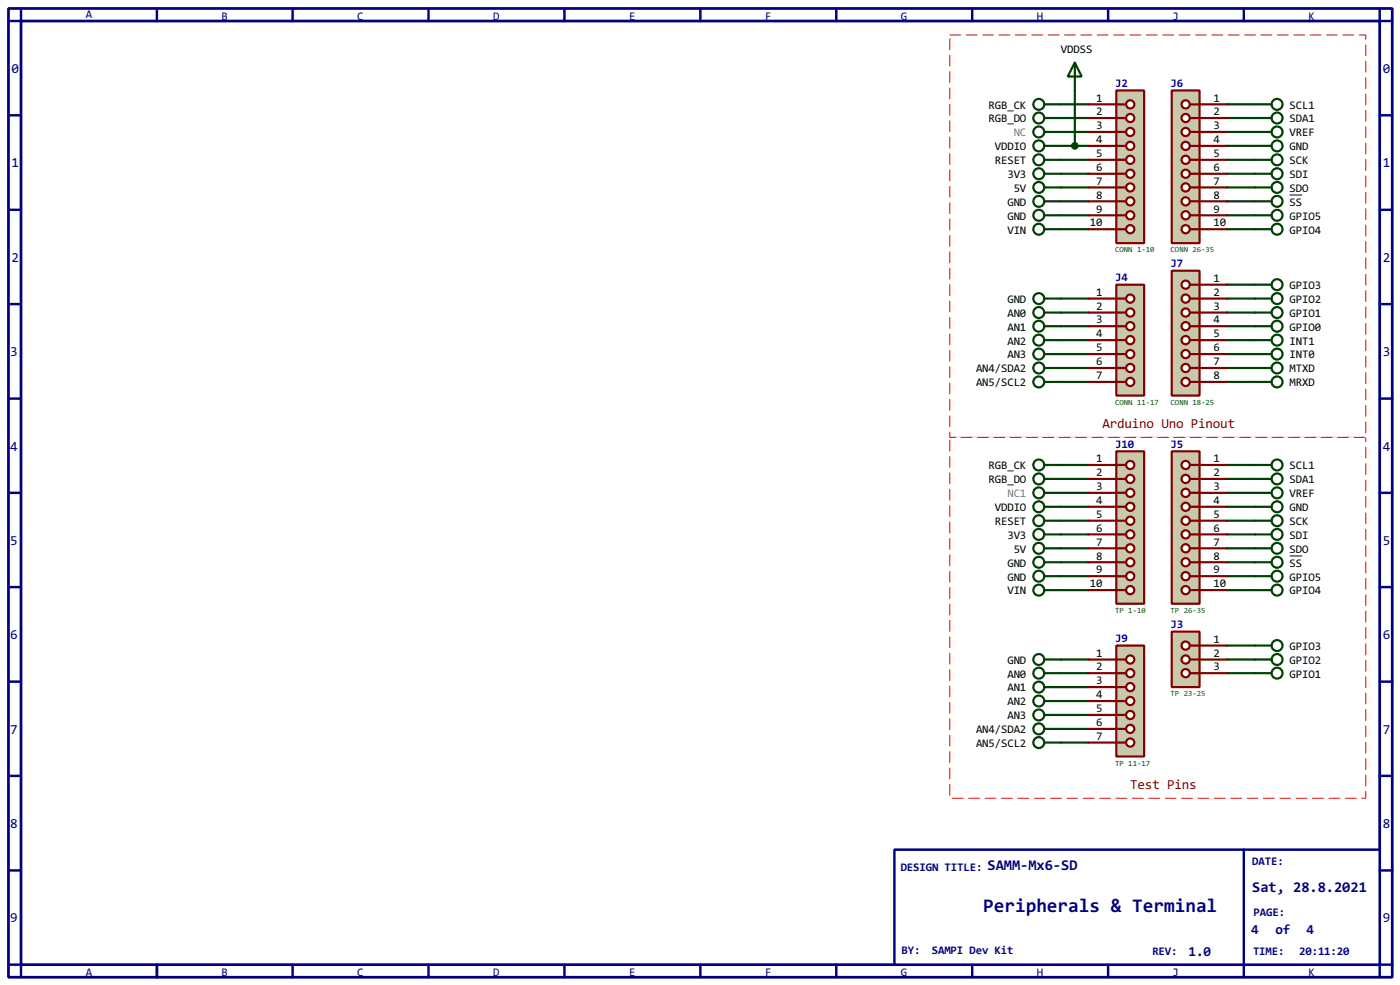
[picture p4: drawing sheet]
<svg xmlns="http://www.w3.org/2000/svg" width="256mm" height="180mm" viewBox="0 0 256 180" stroke-linecap="round" stroke-linejoin="round" font-family="sans-serif">
<path d="M1.6 1.6h253.5v177.3h-253.5zM3.9 3.9h248.9v172.7h-248.9z" fill="none" stroke="#000080" stroke-width=".5"/>
<path d="M3.9 1.6v2.3h-2.3M28.8 1.6v2.3" fill="none" stroke="#000080" stroke-width=".45"/>
<path d="M163.9 155.5h88.9v21.1h-88.9z" fill="#fff" stroke="#000080" stroke-width=".45"/>
<g fill="none" stroke="#000080" stroke-width=".45">
<path d="M53.6 1.6v2.3M78.5 1.6v2.3M103.4 1.6v2.3M128.3 1.6v2.3M153.2 1.6v2.3M178.1 1.6v2.3M203 1.6v2.3M227.9 1.6v2.3M252.8 1.6v2.3h2.3M1.6 21.1h2.3M1.6 38.4h2.3M252.8 21.1h2.3"/>
<path d="M252.8 38.4h2.3M1.6 55.7h2.3M252.8 55.7h2.3M1.6 73h2.3M252.8 73h2.3M1.6 90.2h2.3M252.8 90.2h2.3M1.6 107.5h2.3M252.8 107.5h2.3M1.6 124.8h2.3M252.8 124.8h2.3M1.6 142h2.3"/>
<path d="M1.6 159.3h2.3M227.9 155.5v23.4M252.8 142h2.3M252.8 159.3h2.3M1.6 176.6h2.3v2.3M28.8 176.6v2.3M53.6 176.6v2.3M78.5 176.6v2.3M103.4 176.6v2.3M128.3 176.6v2.3M153.2 176.6v2.3M178.1 176.6v2.3"/>
<path d="M203 176.6v2.3M255.1 176.6h-2.3v2.3"/>
</g>
<g fill="none" stroke="#004000" stroke-width=".4">
<path d="M194.4 19.1h5M196.9 16.6v10.1M224.8 19.1h8.2M191.3 29.3h8.1M191.3 31.8h8.1M191.3 34.3h8.1M191.3 36.9h8.1M191.3 39.4h8.1M194.4 21.6h5M194.4 24.2h5M194.4 26.7h5M224.8 21.6h8.2"/>
<path d="M224.8 24.2h8.2M224.8 26.7h8.2M224.8 29.3h8.2M224.8 31.8h8.2M224.8 34.3h8.2M224.8 36.9h8.2M224.8 39.4h8.2M191.3 42h8.1M194.4 54.7h5M194.4 57.2h5M194.4 59.7h5M224.8 52.1h8.2"/>
<path d="M224.8 54.7h8.2M224.8 57.2h8.2M224.8 59.7h8.2M224.8 42h8.2M194.4 62.3h5M194.4 64.8h5M194.4 67.4h5M194.4 69.9h5M224.8 62.3h8.2M224.8 64.8h8.2M224.8 67.4h8.2M224.8 69.9h8.2"/>
<path d="M194.4 85.1h5M194.4 87.7h5M194.4 90.2h5M194.4 92.8h5M194.4 95.3h5M194.4 97.8h5M224.8 85.1h5.1M224.8 87.7h5.1M224.8 90.2h5.1M224.8 92.8h5.1M224.8 95.3h5.1M224.8 97.8h5.1"/>
<path d="M194.4 100.4h5M194.4 102.9h5M194.4 105.5h5M194.4 108h5M224.8 100.4h5.1M224.8 102.9h5.1M224.8 105.5h5.1M224.8 108h5.1M224.8 118.2h5.1M194.4 120.7h5M194.4 123.2h5M194.4 125.8h5"/>
<path d="M194.4 128.3h5M194.4 130.9h5M194.4 133.4h5M194.4 135.9h5M224.8 120.7h5.1M224.8 123.2h5.1"/>
<circle cx="233.9" cy="19.1" r="1"/>
<circle cx="190.3" cy="29.3" r="1"/>
<circle cx="190.3" cy="31.8" r="1"/>
<circle cx="190.3" cy="36.9" r="1"/>
<circle cx="190.3" cy="34.3" r="1"/>
<circle cx="190.3" cy="39.4" r="1"/>
<circle cx="233.9" cy="29.3" r="1"/>
<circle cx="233.9" cy="31.8" r="1"/>
<circle cx="233.9" cy="26.7" r="1"/>
<circle cx="233.9" cy="39.4" r="1"/>
<circle cx="233.9" cy="34.3" r="1"/>
<circle cx="233.9" cy="36.9" r="1"/>
<circle cx="233.9" cy="21.6" r="1"/>
<circle cx="233.9" cy="24.2" r="1"/>
<circle cx="190.3" cy="42" r="1"/>
<circle cx="233.9" cy="42" r="1"/>
<circle cx="233.9" cy="54.7" r="1"/>
<circle cx="233.9" cy="57.2" r="1"/>
<circle cx="233.9" cy="59.7" r="1"/>
<circle cx="233.9" cy="52.1" r="1"/>
<circle cx="233.9" cy="62.3" r="1"/>
<circle cx="233.9" cy="67.4" r="1"/>
<circle cx="233.9" cy="64.8" r="1"/>
<circle cx="233.9" cy="69.9" r="1"/>
</g>
<path d="M236.3 35.7h2.3" fill="none" stroke="#000" stroke-width=".18"/>
<path d="M214.7 49.6h5.1v22.8h-5.1z" fill="#c8c8aa" stroke="#800000" stroke-width=".4"/>
<path d="M218 52.1h1.8" fill="none" stroke="#800000" stroke-width=".4"/>
<circle cx="217.2" cy="52.1" r=".75" fill="#feffff" stroke="#800000" stroke-width=".4"/>
<path d="M218 54.7h1.8" fill="none" stroke="#800000" stroke-width=".4"/>
<circle cx="217.2" cy="54.7" r=".75" fill="#feffff" stroke="#800000" stroke-width=".4"/>
<path d="M218 57.2h1.8" fill="none" stroke="#800000" stroke-width=".4"/>
<circle cx="217.2" cy="57.2" r=".75" fill="#feffff" stroke="#800000" stroke-width=".4"/>
<path d="M218 59.7h1.8" fill="none" stroke="#800000" stroke-width=".4"/>
<circle cx="217.2" cy="59.7" r=".75" fill="#feffff" stroke="#800000" stroke-width=".4"/>
<path d="M218 62.3h1.8" fill="none" stroke="#800000" stroke-width=".4"/>
<circle cx="217.2" cy="62.3" r=".75" fill="#feffff" stroke="#800000" stroke-width=".4"/>
<path d="M218 64.8h1.8" fill="none" stroke="#800000" stroke-width=".4"/>
<circle cx="217.2" cy="64.8" r=".75" fill="#feffff" stroke="#800000" stroke-width=".4"/>
<path d="M218 67.4h1.8" fill="none" stroke="#800000" stroke-width=".4"/>
<circle cx="217.2" cy="67.4" r=".75" fill="#feffff" stroke="#800000" stroke-width=".4"/>
<path d="M218 69.9h1.8" fill="none" stroke="#800000" stroke-width=".4"/>
<circle cx="217.2" cy="69.9" r=".75" fill="#feffff" stroke="#800000" stroke-width=".4"/>
<path d="M219.8 52.1h5M219.8 54.7h5M219.8 57.2h5M219.8 59.7h5M219.8 62.3h5M219.8 64.8h5M219.8 67.4h5M219.8 69.9h5" fill="none" stroke="#800000" stroke-width=".4"/>
<path d="M214.7 16.6h5.1v27.9h-5.1z" fill="#c8c8aa" stroke="#800000" stroke-width=".4"/>
<path d="M218 19.1h1.8" fill="none" stroke="#800000" stroke-width=".4"/>
<circle cx="217.2" cy="19.1" r=".75" fill="#feffff" stroke="#800000" stroke-width=".4"/>
<path d="M218 21.6h1.8" fill="none" stroke="#800000" stroke-width=".4"/>
<circle cx="217.2" cy="21.6" r=".75" fill="#feffff" stroke="#800000" stroke-width=".4"/>
<path d="M218 24.2h1.8" fill="none" stroke="#800000" stroke-width=".4"/>
<circle cx="217.2" cy="24.2" r=".75" fill="#feffff" stroke="#800000" stroke-width=".4"/>
<path d="M218 26.7h1.8" fill="none" stroke="#800000" stroke-width=".4"/>
<circle cx="217.2" cy="26.7" r=".75" fill="#feffff" stroke="#800000" stroke-width=".4"/>
<path d="M218 29.3h1.8" fill="none" stroke="#800000" stroke-width=".4"/>
<circle cx="217.2" cy="29.3" r=".75" fill="#feffff" stroke="#800000" stroke-width=".4"/>
<path d="M218 31.8h1.8" fill="none" stroke="#800000" stroke-width=".4"/>
<circle cx="217.2" cy="31.8" r=".75" fill="#feffff" stroke="#800000" stroke-width=".4"/>
<path d="M218 34.3h1.8" fill="none" stroke="#800000" stroke-width=".4"/>
<circle cx="217.2" cy="34.3" r=".75" fill="#feffff" stroke="#800000" stroke-width=".4"/>
<path d="M218 36.9h1.8" fill="none" stroke="#800000" stroke-width=".4"/>
<circle cx="217.2" cy="36.9" r=".75" fill="#feffff" stroke="#800000" stroke-width=".4"/>
<path d="M218 39.4h1.8" fill="none" stroke="#800000" stroke-width=".4"/>
<circle cx="217.2" cy="39.4" r=".75" fill="#feffff" stroke="#800000" stroke-width=".4"/>
<path d="M218 42h1.8" fill="none" stroke="#800000" stroke-width=".4"/>
<circle cx="217.2" cy="42" r=".75" fill="#feffff" stroke="#800000" stroke-width=".4"/>
<path d="M219.8 19.1h5M219.8 21.6h5M219.8 24.2h5M219.8 26.7h5M219.8 29.3h5M219.8 31.8h5M219.8 34.3h5M219.8 36.9h5M219.8 39.4h5M219.8 42h5" fill="none" stroke="#800000" stroke-width=".4"/>
<g fill="none" stroke="#004000" stroke-width=".4">
<path d="M191.3 19.1h3.1M191.3 24.2h3.1M191.3 21.6h3.1M191.3 26.7h3.1M191.3 57.2h3.1M191.3 59.7h3.1M191.3 54.7h3.1M191.3 62.3h3.1M191.3 64.8h3.1M191.3 67.4h3.1M191.3 69.9h3.1"/>
<circle cx="190.3" cy="19.1" r="1"/>
<circle cx="190.3" cy="26.7" r="1"/>
<circle cx="190.3" cy="21.6" r="1"/>
<circle cx="190.3" cy="24.2" r="1"/>
<circle cx="190.3" cy="54.7" r="1"/>
<circle cx="190.3" cy="57.2" r="1"/>
<circle cx="190.3" cy="59.7" r="1"/>
<circle cx="190.3" cy="67.4" r="1"/>
<circle cx="190.3" cy="62.3" r="1"/>
<circle cx="190.3" cy="64.8" r="1"/>
<circle cx="190.3" cy="69.9" r="1"/>
</g>
<path d="M204.5 52.1h5.1v20.3h-5.1z" fill="#c8c8aa" stroke="#800000" stroke-width=".4"/>
<path d="M204.5 54.7h1.8" fill="none" stroke="#800000" stroke-width=".4"/>
<circle cx="207" cy="54.7" r=".75" fill="#feffff" stroke="#800000" stroke-width=".4"/>
<path d="M204.5 57.2h1.8" fill="none" stroke="#800000" stroke-width=".4"/>
<circle cx="207" cy="57.2" r=".75" fill="#feffff" stroke="#800000" stroke-width=".4"/>
<path d="M204.5 59.7h1.8" fill="none" stroke="#800000" stroke-width=".4"/>
<circle cx="207" cy="59.7" r=".75" fill="#feffff" stroke="#800000" stroke-width=".4"/>
<path d="M204.5 62.3h1.8" fill="none" stroke="#800000" stroke-width=".4"/>
<circle cx="207" cy="62.3" r=".75" fill="#feffff" stroke="#800000" stroke-width=".4"/>
<path d="M204.5 64.8h1.8" fill="none" stroke="#800000" stroke-width=".4"/>
<circle cx="207" cy="64.8" r=".75" fill="#feffff" stroke="#800000" stroke-width=".4"/>
<path d="M204.5 67.4h1.8" fill="none" stroke="#800000" stroke-width=".4"/>
<circle cx="207" cy="67.4" r=".75" fill="#feffff" stroke="#800000" stroke-width=".4"/>
<path d="M204.5 69.9h1.8" fill="none" stroke="#800000" stroke-width=".4"/>
<circle cx="207" cy="69.9" r=".75" fill="#feffff" stroke="#800000" stroke-width=".4"/>
<path d="M199.4 54.7h5.1M199.4 57.2h5.1M199.4 59.7h5.1M199.4 62.3h5.1M199.4 64.8h5.1M199.4 67.4h5.1M199.4 69.9h5.1" fill="none" stroke="#800000" stroke-width=".4"/>
<path d="M204.5 16.6h5.1v27.9h-5.1z" fill="#c8c8aa" stroke="#800000" stroke-width=".4"/>
<path d="M204.5 19.1h1.8" fill="none" stroke="#800000" stroke-width=".4"/>
<circle cx="207" cy="19.1" r=".75" fill="#feffff" stroke="#800000" stroke-width=".4"/>
<path d="M204.5 21.6h1.8" fill="none" stroke="#800000" stroke-width=".4"/>
<circle cx="207" cy="21.6" r=".75" fill="#feffff" stroke="#800000" stroke-width=".4"/>
<path d="M204.5 24.2h1.8" fill="none" stroke="#800000" stroke-width=".4"/>
<circle cx="207" cy="24.2" r=".75" fill="#feffff" stroke="#800000" stroke-width=".4"/>
<path d="M204.5 26.7h1.8" fill="none" stroke="#800000" stroke-width=".4"/>
<circle cx="207" cy="26.7" r=".75" fill="#feffff" stroke="#800000" stroke-width=".4"/>
<path d="M204.5 29.3h1.8" fill="none" stroke="#800000" stroke-width=".4"/>
<circle cx="207" cy="29.3" r=".75" fill="#feffff" stroke="#800000" stroke-width=".4"/>
<path d="M204.5 31.8h1.8" fill="none" stroke="#800000" stroke-width=".4"/>
<circle cx="207" cy="31.8" r=".75" fill="#feffff" stroke="#800000" stroke-width=".4"/>
<path d="M204.5 34.3h1.8" fill="none" stroke="#800000" stroke-width=".4"/>
<circle cx="207" cy="34.3" r=".75" fill="#feffff" stroke="#800000" stroke-width=".4"/>
<path d="M204.5 36.9h1.8" fill="none" stroke="#800000" stroke-width=".4"/>
<circle cx="207" cy="36.9" r=".75" fill="#feffff" stroke="#800000" stroke-width=".4"/>
<path d="M204.5 39.4h1.8" fill="none" stroke="#800000" stroke-width=".4"/>
<circle cx="207" cy="39.4" r=".75" fill="#feffff" stroke="#800000" stroke-width=".4"/>
<path d="M204.5 42h1.8" fill="none" stroke="#800000" stroke-width=".4"/>
<circle cx="207" cy="42" r=".75" fill="#feffff" stroke="#800000" stroke-width=".4"/>
<path d="M199.4 19.1h5.1M199.4 21.6h5.1M199.4 24.2h5.1M199.4 26.7h5.1M199.4 29.3h5.1M199.4 31.8h5.1M199.4 34.3h5.1M199.4 36.9h5.1M199.4 39.4h5.1M199.4 42h5.1" fill="none" stroke="#800000" stroke-width=".4"/>
<g fill="none" stroke="#004000" stroke-width=".4">
<path d="M191.3 95.3h3.1M191.3 97.8h3.1M229.9 95.3h3.1M229.9 97.8h3.1M229.9 87.7h3.1M229.9 85.1h3.1M229.9 90.2h3.1M229.9 92.8h3.1M191.3 100.4h3.1M191.3 102.9h3.1M191.3 105.5h3.1M191.3 108h3.1"/>
<path d="M229.9 100.4h3.1M229.9 102.9h3.1"/>
<circle cx="190.3" cy="97.8" r="1"/>
<circle cx="190.3" cy="95.3" r="1"/>
<circle cx="233.9" cy="85.1" r="1"/>
<circle cx="233.9" cy="95.3" r="1"/>
<circle cx="233.9" cy="92.8" r="1"/>
<circle cx="233.9" cy="87.7" r="1"/>
<circle cx="233.9" cy="90.2" r="1"/>
<circle cx="233.9" cy="97.8" r="1"/>
<circle cx="190.3" cy="102.9" r="1"/>
<circle cx="190.3" cy="108" r="1"/>
<circle cx="190.3" cy="100.4" r="1"/>
<circle cx="190.3" cy="105.5" r="1"/>
<circle cx="233.9" cy="100.4" r="1"/>
<circle cx="233.9" cy="102.9" r="1"/>
</g>
<path d="M236.3 101.8h2.3" fill="none" stroke="#000" stroke-width=".18"/>
<path d="M214.7 82.6h5.1v27.9h-5.1z" fill="#c8c8aa" stroke="#800000" stroke-width=".4"/>
<path d="M218 85.1h1.8" fill="none" stroke="#800000" stroke-width=".4"/>
<circle cx="217.2" cy="85.1" r=".75" fill="#feffff" stroke="#800000" stroke-width=".4"/>
<path d="M218 87.7h1.8" fill="none" stroke="#800000" stroke-width=".4"/>
<circle cx="217.2" cy="87.7" r=".75" fill="#feffff" stroke="#800000" stroke-width=".4"/>
<path d="M218 90.2h1.8" fill="none" stroke="#800000" stroke-width=".4"/>
<circle cx="217.2" cy="90.2" r=".75" fill="#feffff" stroke="#800000" stroke-width=".4"/>
<path d="M218 92.8h1.8" fill="none" stroke="#800000" stroke-width=".4"/>
<circle cx="217.2" cy="92.8" r=".75" fill="#feffff" stroke="#800000" stroke-width=".4"/>
<path d="M218 95.3h1.8" fill="none" stroke="#800000" stroke-width=".4"/>
<circle cx="217.2" cy="95.3" r=".75" fill="#feffff" stroke="#800000" stroke-width=".4"/>
<path d="M218 97.8h1.8" fill="none" stroke="#800000" stroke-width=".4"/>
<circle cx="217.2" cy="97.8" r=".75" fill="#feffff" stroke="#800000" stroke-width=".4"/>
<path d="M218 100.4h1.8" fill="none" stroke="#800000" stroke-width=".4"/>
<circle cx="217.2" cy="100.4" r=".75" fill="#feffff" stroke="#800000" stroke-width=".4"/>
<path d="M218 102.9h1.8" fill="none" stroke="#800000" stroke-width=".4"/>
<circle cx="217.2" cy="102.9" r=".75" fill="#feffff" stroke="#800000" stroke-width=".4"/>
<path d="M218 105.5h1.8" fill="none" stroke="#800000" stroke-width=".4"/>
<circle cx="217.2" cy="105.5" r=".75" fill="#feffff" stroke="#800000" stroke-width=".4"/>
<path d="M218 108h1.8" fill="none" stroke="#800000" stroke-width=".4"/>
<circle cx="217.2" cy="108" r=".75" fill="#feffff" stroke="#800000" stroke-width=".4"/>
<path d="M219.8 85.1h5M219.8 87.7h5M219.8 90.2h5M219.8 92.8h5M219.8 95.3h5M219.8 97.8h5M219.8 100.4h5M219.8 102.9h5M219.8 105.5h5M219.8 108h5" fill="none" stroke="#800000" stroke-width=".4"/>
<g fill="none" stroke="#004000" stroke-width=".4">
<path d="M191.3 90.2h3.1M191.3 87.7h3.1M191.3 85.1h3.1M191.3 92.8h3.1M191.3 123.2h3.1M191.3 125.8h3.1M191.3 128.3h3.1M191.3 130.9h3.1M191.3 133.4h3.1M191.3 135.9h3.1M191.3 120.7h3.1"/>
<circle cx="190.3" cy="90.2" r="1"/>
<circle cx="190.3" cy="85.1" r="1"/>
<circle cx="190.3" cy="87.7" r="1"/>
<circle cx="190.3" cy="92.8" r="1"/>
<circle cx="190.3" cy="128.3" r="1"/>
<circle cx="190.3" cy="123.2" r="1"/>
<circle cx="190.3" cy="120.7" r="1"/>
<circle cx="190.3" cy="130.9" r="1"/>
<circle cx="190.3" cy="135.9" r="1"/>
<circle cx="190.3" cy="125.8" r="1"/>
<circle cx="190.3" cy="133.4" r="1"/>
</g>
<path d="M204.5 118.2h5.1v20.3h-5.1z" fill="#c8c8aa" stroke="#800000" stroke-width=".4"/>
<path d="M204.5 120.7h1.8" fill="none" stroke="#800000" stroke-width=".4"/>
<circle cx="207" cy="120.7" r=".75" fill="#feffff" stroke="#800000" stroke-width=".4"/>
<path d="M204.5 123.2h1.8" fill="none" stroke="#800000" stroke-width=".4"/>
<circle cx="207" cy="123.2" r=".75" fill="#feffff" stroke="#800000" stroke-width=".4"/>
<path d="M204.5 125.8h1.8" fill="none" stroke="#800000" stroke-width=".4"/>
<circle cx="207" cy="125.8" r=".75" fill="#feffff" stroke="#800000" stroke-width=".4"/>
<path d="M204.5 128.3h1.8" fill="none" stroke="#800000" stroke-width=".4"/>
<circle cx="207" cy="128.3" r=".75" fill="#feffff" stroke="#800000" stroke-width=".4"/>
<path d="M204.5 130.9h1.8" fill="none" stroke="#800000" stroke-width=".4"/>
<circle cx="207" cy="130.9" r=".75" fill="#feffff" stroke="#800000" stroke-width=".4"/>
<path d="M204.5 133.4h1.8" fill="none" stroke="#800000" stroke-width=".4"/>
<circle cx="207" cy="133.4" r=".75" fill="#feffff" stroke="#800000" stroke-width=".4"/>
<path d="M204.5 135.9h1.8" fill="none" stroke="#800000" stroke-width=".4"/>
<circle cx="207" cy="135.9" r=".75" fill="#feffff" stroke="#800000" stroke-width=".4"/>
<path d="M199.4 120.7h5.1M199.4 123.2h5.1M199.4 125.8h5.1M199.4 128.3h5.1M199.4 130.9h5.1M199.4 133.4h5.1M199.4 135.9h5.1" fill="none" stroke="#800000" stroke-width=".4"/>
<path d="M204.5 82.6h5.1v27.9h-5.1z" fill="#c8c8aa" stroke="#800000" stroke-width=".4"/>
<path d="M204.5 85.1h1.8" fill="none" stroke="#800000" stroke-width=".4"/>
<circle cx="207" cy="85.1" r=".75" fill="#feffff" stroke="#800000" stroke-width=".4"/>
<path d="M204.5 87.7h1.8" fill="none" stroke="#800000" stroke-width=".4"/>
<circle cx="207" cy="87.7" r=".75" fill="#feffff" stroke="#800000" stroke-width=".4"/>
<path d="M204.5 90.2h1.8" fill="none" stroke="#800000" stroke-width=".4"/>
<circle cx="207" cy="90.2" r=".75" fill="#feffff" stroke="#800000" stroke-width=".4"/>
<path d="M204.5 92.8h1.8" fill="none" stroke="#800000" stroke-width=".4"/>
<circle cx="207" cy="92.8" r=".75" fill="#feffff" stroke="#800000" stroke-width=".4"/>
<path d="M204.5 95.3h1.8" fill="none" stroke="#800000" stroke-width=".4"/>
<circle cx="207" cy="95.3" r=".75" fill="#feffff" stroke="#800000" stroke-width=".4"/>
<path d="M204.5 97.8h1.8" fill="none" stroke="#800000" stroke-width=".4"/>
<circle cx="207" cy="97.8" r=".75" fill="#feffff" stroke="#800000" stroke-width=".4"/>
<path d="M204.5 100.4h1.8" fill="none" stroke="#800000" stroke-width=".4"/>
<circle cx="207" cy="100.4" r=".75" fill="#feffff" stroke="#800000" stroke-width=".4"/>
<path d="M204.5 102.9h1.8" fill="none" stroke="#800000" stroke-width=".4"/>
<circle cx="207" cy="102.9" r=".75" fill="#feffff" stroke="#800000" stroke-width=".4"/>
<path d="M204.5 105.5h1.8" fill="none" stroke="#800000" stroke-width=".4"/>
<circle cx="207" cy="105.5" r=".75" fill="#feffff" stroke="#800000" stroke-width=".4"/>
<path d="M204.5 108h1.8" fill="none" stroke="#800000" stroke-width=".4"/>
<circle cx="207" cy="108" r=".75" fill="#feffff" stroke="#800000" stroke-width=".4"/>
<path d="M199.4 85.1h5.1M199.4 87.7h5.1M199.4 90.2h5.1M199.4 92.8h5.1M199.4 95.3h5.1M199.4 97.8h5.1M199.4 100.4h5.1M199.4 102.9h5.1M199.4 105.5h5.1M199.4 108h5.1" fill="none" stroke="#800000" stroke-width=".4"/>
<path d="M174 6.4h76.2v73.7h-76.2zM174 80.1h76.2v66h-76.2z" fill="none" stroke="#fff" stroke-width=".18"/>
<path d="M174 6.4h76.2v73.7h-76.2zM174 80.1h76.2v66h-76.2z" fill="none" stroke="#f00" stroke-width=".18" stroke-dasharray="2 1"/>
<g fill="none" stroke="#004000" stroke-width=".4">
<path d="M196.9 11.5l1.3 2.5h-2.6zM196.9 11.5v5.1M229.9 118.2h3.1M229.9 105.5h3.1M229.9 108h3.1M229.9 120.7h3.1M229.9 123.2h3.1"/>
<circle cx="233.9" cy="118.2" r="1"/>
<circle cx="233.9" cy="108" r="1"/>
<circle cx="233.9" cy="105.5" r="1"/>
<circle cx="233.9" cy="120.7" r="1"/>
<circle cx="233.9" cy="123.2" r="1"/>
</g>
<circle cx="196.9" cy="26.7" r=".5" fill="#004000" stroke="#004000" stroke-width=".4"/>
<path d="M214.7 115.6h5.1v10.2h-5.1z" fill="#c8c8aa" stroke="#800000" stroke-width=".4"/>
<path d="M218 118.2h1.8" fill="none" stroke="#800000" stroke-width=".4"/>
<circle cx="217.2" cy="118.2" r=".75" fill="#feffff" stroke="#800000" stroke-width=".4"/>
<path d="M218 120.7h1.8" fill="none" stroke="#800000" stroke-width=".4"/>
<circle cx="217.2" cy="120.7" r=".75" fill="#feffff" stroke="#800000" stroke-width=".4"/>
<path d="M218 123.2h1.8" fill="none" stroke="#800000" stroke-width=".4"/>
<circle cx="217.2" cy="123.2" r=".75" fill="#feffff" stroke="#800000" stroke-width=".4"/>
<path d="M219.8 118.2h5M219.8 120.7h5M219.8 123.2h5" fill="none" stroke="#800000" stroke-width=".4"/>
<text font-size="4.2" fill="#000080" x="180.1" y="167">Peripherals &amp; Terminal</text>
<g font-size="3.2" fill="#000080">
<text x="180.9" y="159.3">SAMM-Mx6-SD</text>
<text x="229.4" y="163.2">Sat, 28.8.2021</text>
</g>
<g font-size="3" fill="#000080">
<text x="2.1" y="13.4">0</text>
<text x="253.4" y="13.4">0</text>
<text x="2.1" y="30.7">1</text>
<text x="253.4" y="30.7">1</text>
<text x="2.1" y="47.9">2</text>
<text x="253.4" y="47.9">2</text>
<text x="1.9" y="65.2">3</text>
<text x="253.4" y="65.2">3</text>
<text x="1.9" y="82.5">4</text>
<text x="253.4" y="82.5">4</text>
<text x="1.9" y="99.8">5</text>
<text x="253.4" y="99.8">5</text>
<text x="1.9" y="117">6</text>
<text x="253.4" y="117">6</text>
<text x="1.9" y="134.3">7</text>
<text x="253.4" y="134.3">7</text>
<text x="1.9" y="151.6">8</text>
<text x="253.4" y="151.6">8</text>
<text x="1.9" y="168.8">9</text>
<text x="229.2" y="170.9">4</text>
<text x="233.7" y="170.9">of</text>
<text x="239.4" y="170.9">4</text>
<text x="253.4" y="168.8">9</text>
<text x="217.8" y="174.9">1.0</text>
</g>
<g font-size="3" fill="#800000">
<text x="202" y="78.4">Arduino Uno Pinout</text>
<text x="207.1" y="144.5">Test Pins</text>
</g>
<g font-size="2.5" fill="#000080">
<text x="15.7" y="3.4">A</text>
<text x="40.6" y="3.6">B</text>
<text x="65.5" y="3.6">C</text>
<text x="90.4" y="3.6">D</text>
<text x="115.3" y="3.6">E</text>
<text x="140.2" y="3.6">F</text>
<text x="165.1" y="3.6">G</text>
<text x="190" y="3.6">H</text>
<text x="214.8" y="3.6">J</text>
<text x="239.7" y="3.6">K</text>
<text x="165" y="159.4">DESIGN TITLE:</text>
<text x="229.4" y="158.3">DATE:</text>
<text x="229.7" y="167.7">PAGE:</text>
<text x="15.7" y="178.7">A</text>
<text x="40.6" y="178.7">B</text>
<text x="65.5" y="178.7">C</text>
<text x="90.4" y="178.7">D</text>
<text x="115.3" y="178.7">E</text>
<text x="140.2" y="178.7">F</text>
<text x="165.1" y="178.7">G</text>
<text x="165.2" y="174.6">BY:</text>
<text x="170.7" y="174.6">SAMPI Dev Kit</text>
<text x="190" y="178.7">H</text>
<text x="211.1" y="174.8">REV:</text>
<text x="214.8" y="178.7">J</text>
<text x="229.6" y="174.8">TIME:</text>
<text x="238" y="174.8">20:11:20</text>
<text x="239.7" y="178.7">K</text>
</g>
<g font-size="2.5">
<text x="194.4" y="9.7">VDDSS</text>
<text x="181.1" y="22.4">RGB_DO</text>
<text x="181.1" y="19.9">RGB_CK</text>
<text x="200.8" y="18.6">1</text>
<text x="200.8" y="21.1">2</text>
<text x="200.8" y="23.6">3</text>
<text x="222.3" y="18.6">1</text>
<text x="222.3" y="21.1">2</text>
<text x="222.3" y="23.6">3</text>
<text x="236.3" y="22.4">SDA1</text>
<text x="236.3" y="19.9">SCL1</text>
<text x="182.3" y="27.5">VDDIO</text>
<text x="200.8" y="26.2">4</text>
<text x="200.8" y="28.8">5</text>
<text x="222.3" y="26.2">4</text>
<text x="222.3" y="28.8">5</text>
<text x="236.3" y="25">VREF</text>
<text x="236.3" y="27.5">GND</text>
<text x="182.3" y="30">RESET</text>
<text x="184.6" y="32.6">3V3</text>
<text x="185.7" y="35.1">5V</text>
<text x="200.8" y="31.3">6</text>
<text x="200.8" y="33.8">7</text>
<text x="222.3" y="31.3">6</text>
<text x="222.3" y="33.8">7</text>
<text x="236.3" y="30">SCK</text>
<text x="236.3" y="32.6">SDI</text>
<text x="236.3" y="35.1">SDO</text>
<text x="184.6" y="37.7">GND</text>
<text x="184.6" y="40.2">GND</text>
<text x="199.7" y="41.5">10</text>
<text x="200.8" y="36.3">8</text>
<text x="200.8" y="38.9">9</text>
<text x="222.3" y="36.3">8</text>
<text x="222.3" y="38.9">9</text>
<text x="222.3" y="41.5">10</text>
<text x="236.3" y="40.2">GPIO5</text>
<text x="236.3" y="37.7">SS</text>
<text x="184.6" y="42.7">VIN</text>
<text x="236.3" y="42.7">GPIO4</text>
<text x="222.3" y="51.6">1</text>
<text x="236.3" y="52.9">GPIO3</text>
<text x="184.6" y="58">AN0</text>
<text x="184.6" y="55.4">GND</text>
<text x="200.8" y="54.2">1</text>
<text x="200.8" y="56.7">2</text>
<text x="200.8" y="59.2">3</text>
<text x="222.3" y="54.2">2</text>
<text x="222.3" y="56.7">3</text>
<text x="222.3" y="59.2">4</text>
<text x="236.3" y="55.4">GPIO2</text>
<text x="236.3" y="58">GPIO1</text>
<text x="184.6" y="60.5">AN1</text>
<text x="184.6" y="63.1">AN2</text>
<text x="184.6" y="65.6">AN3</text>
<text x="200.8" y="61.7">4</text>
<text x="200.8" y="64.3">5</text>
<text x="222.3" y="61.7">5</text>
<text x="222.3" y="64.3">6</text>
<text x="236.3" y="60.5">GPIO0</text>
<text x="236.3" y="63.1">INT1</text>
<text x="236.3" y="65.6">INT0</text>
<text x="178.8" y="68.1">AN4/SDA2</text>
<text x="178.8" y="70.7">AN5/SCL2</text>
<text x="200.8" y="66.9">6</text>
<text x="200.8" y="69.4">7</text>
<text x="222.3" y="66.9">7</text>
<text x="222.3" y="69.4">8</text>
<text x="236.3" y="68.1">MTXD</text>
<text x="236.3" y="70.7">MRXD</text>
<text x="181.1" y="88.5">RGB_DO</text>
<text x="181.1" y="85.9">RGB_CK</text>
<text x="200.8" y="84.6">1</text>
<text x="200.8" y="87.1">2</text>
<text x="200.8" y="89.7">3</text>
<text x="222.3" y="84.6">1</text>
<text x="222.3" y="87.1">2</text>
<text x="222.3" y="89.7">3</text>
<text x="236.3" y="88.5">SDA1</text>
<text x="236.3" y="85.9">SCL1</text>
<text x="182.3" y="93.6">VDDIO</text>
<text x="200.8" y="92.3">4</text>
<text x="200.8" y="94.8">5</text>
<text x="222.3" y="92.3">4</text>
<text x="222.3" y="94.8">5</text>
<text x="236.3" y="91">VREF</text>
<text x="236.3" y="93.6">GND</text>
<text x="182.3" y="96.1">RESET</text>
<text x="184.6" y="98.6">3V3</text>
<text x="185.7" y="101.2">5V</text>
<text x="200.8" y="97.3">6</text>
<text x="200.8" y="99.9">7</text>
<text x="222.3" y="97.3">6</text>
<text x="222.3" y="99.9">7</text>
<text x="236.3" y="96.1">SCK</text>
<text x="236.3" y="98.6">SDI</text>
<text x="236.3" y="101.2">SDO</text>
<text x="184.6" y="103.7">GND</text>
<text x="184.6" y="106.3">GND</text>
<text x="199.7" y="107.5">10</text>
<text x="200.8" y="102.4">8</text>
<text x="200.8" y="105">9</text>
<text x="222.3" y="102.4">8</text>
<text x="222.3" y="105">9</text>
<text x="222.3" y="107.5">10</text>
<text x="236.3" y="103.7">SS</text>
<text x="236.3" y="106.3">GPIO5</text>
<text x="184.6" y="108.8">VIN</text>
<text x="236.3" y="108.8">GPIO4</text>
<text x="222.3" y="117.7">1</text>
<text x="236.3" y="119">GPIO3</text>
<text x="184.6" y="124">AN0</text>
<text x="184.6" y="121.5">GND</text>
<text x="200.8" y="120.2">1</text>
<text x="200.8" y="122.7">2</text>
<text x="200.8" y="125.3">3</text>
<text x="222.3" y="120.2">2</text>
<text x="222.3" y="122.7">3</text>
<text x="236.3" y="121.5">GPIO2</text>
<text x="236.3" y="124">GPIO1</text>
<text x="184.6" y="126.6">AN1</text>
<text x="184.6" y="129.1">AN2</text>
<text x="184.6" y="131.7">AN3</text>
<text x="200.8" y="127.8">4</text>
<text x="200.8" y="130.4">5</text>
<text x="178.8" y="134.2">AN4/SDA2</text>
<text x="178.8" y="136.7">AN5/SCL2</text>
<text x="200.8" y="132.9">6</text>
<text x="200.8" y="135.4">7</text>
</g>
<g font-size="2.5" fill="#0000c0">
<text x="204.3" y="15.9">J2</text>
<text x="214.5" y="15.9">J6</text>
<text x="204.3" y="51.4">J4</text>
<text x="214.5" y="48.9">J7</text>
<text x="204.3" y="81.9">J10</text>
<text x="214.5" y="81.9">J5</text>
<text x="204.3" y="117.5">J9</text>
<text x="214.5" y="114.9">J3</text>
</g>
<g font-size="2.5" fill="#808080">
<text x="185.7" y="25">NC</text>
<text x="184.6" y="91">NC1</text>
</g>
<g font-size="1.7" fill="#008000">
<text x="204.3" y="46.2">CONN 1-10</text>
<text x="214.5" y="46.2">CONN 26-35</text>
<text x="204.3" y="74.1">CONN 11-17</text>
<text x="214.5" y="74.1">CONN 18-25</text>
<text x="204.3" y="112.2">TP 1-10</text>
<text x="214.5" y="112.2">TP 26-35</text>
<text x="214.5" y="127.4">TP 23-25</text>
<text x="204.3" y="140.1">TP 11-17</text>
</g>
</svg>
